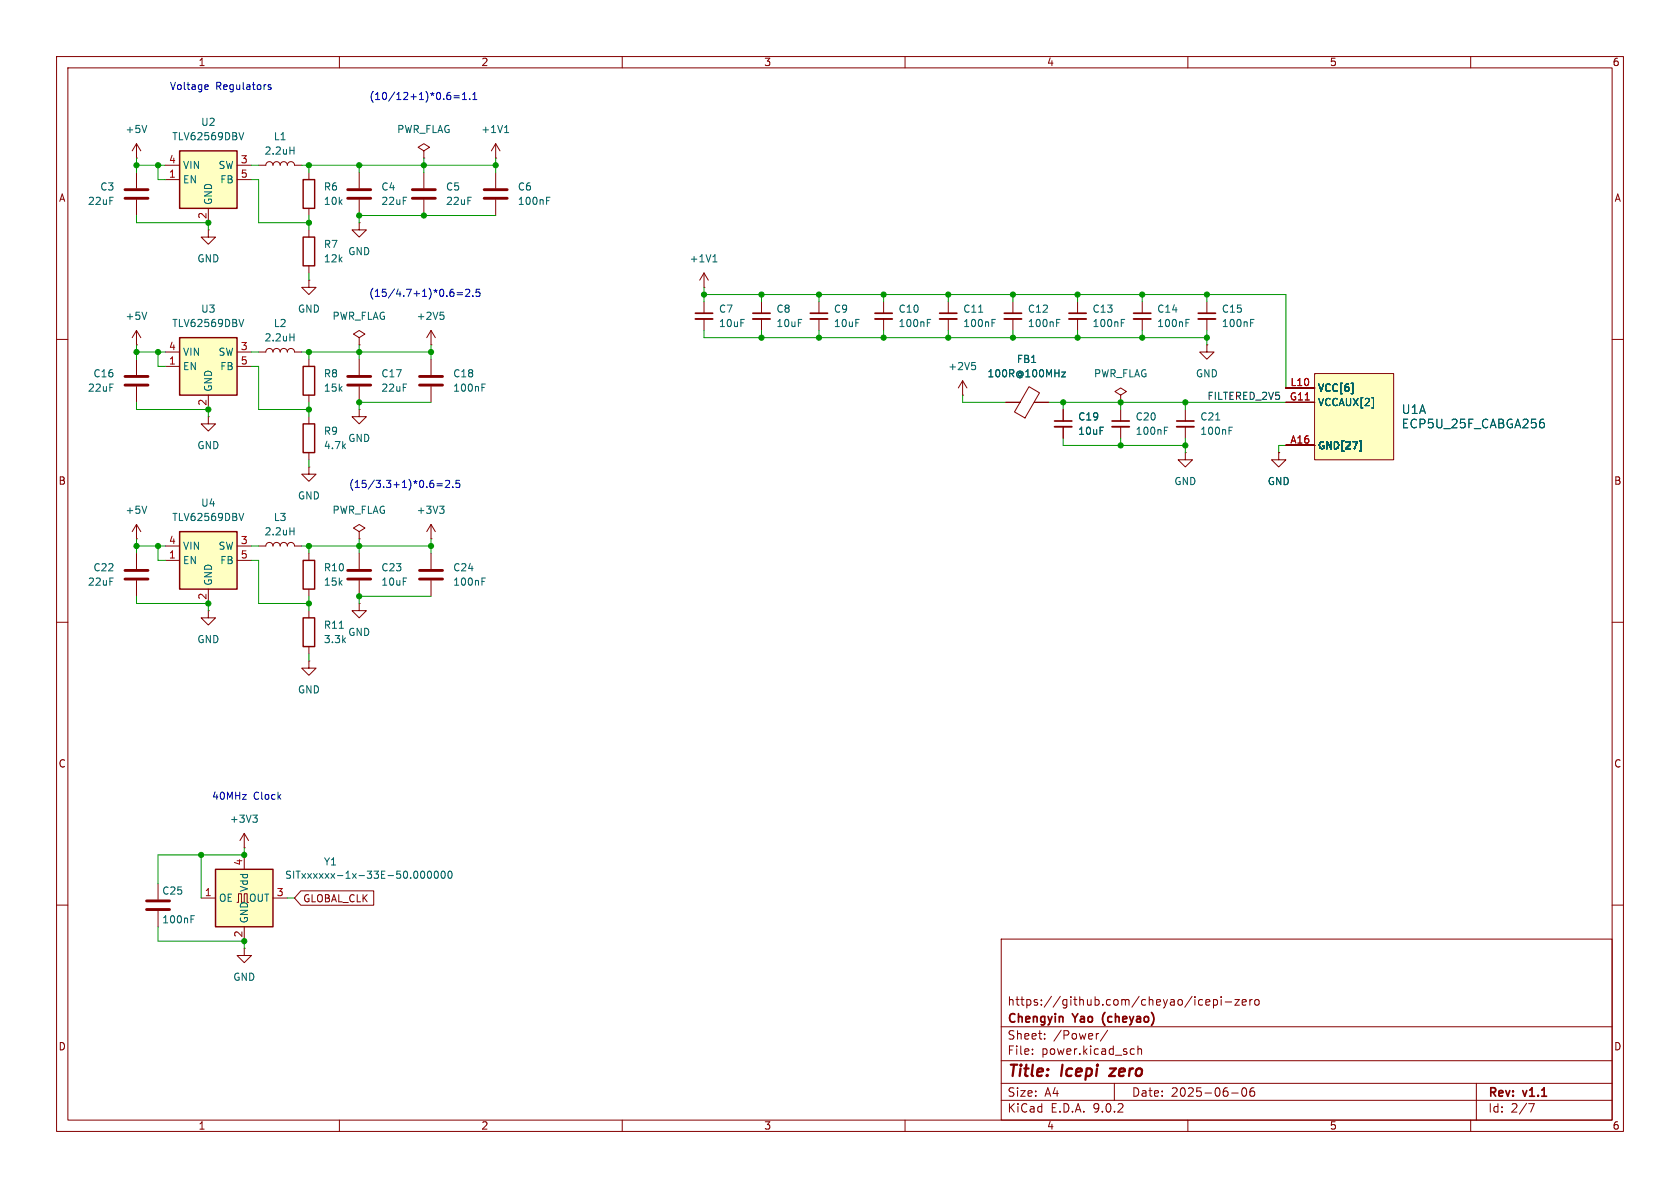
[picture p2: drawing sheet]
<svg xmlns="http://www.w3.org/2000/svg" width="297mm" height="210mm" viewBox="0 0 297 210" stroke-linecap="round" stroke-linejoin="round" font-family="sans-serif">
<g fill="none" stroke="#840000" stroke-width=".18">
<path d="M10 10h277v190h-277zM12 12h273v186h-273zM60 10v2M110 10v2M160 10v2M210 10v2M260 10v2M54.6 30.5v1.3M54.6 36.8v1.3M63.5 30.5v2.8M63.5 35.3v2.8M74.9 26.7l1-.7-1-.6-1 .6 1 .7v1.2"/>
<path d="M74.9 27.9h.1M74.9 30.5v2.8M74.9 35.3v2.8M87.6 27.9h.1M87.6 25.4l-.7 1.3M87.6 25.4l.8 1.3M87.6 25.4v2.5M36.8 40.6v1.3h1.3l-1.3 1.3-1.2-1.3h1.2M36.8 40.6h.1M54.6 49.5v1.3h1.3l-1.3 1.3-1.3-1.3h1.3M54.6 49.5h.1M54.6 40.6v1.3"/>
<path d="M54.6 47v1.3M63.5 59.7l1-.6-1-.7-1 .7 1 .6v1.3M10 60h2M36.8 73.7v1.2h1.3l-1.3 1.3-1.2-1.3h1.2M36.8 73.7h.1M45.7 62.2h1.3a.64 .64 0 0 1 .6-.6 .64 .64 0 0 1 .7 .6 .64 .64 0 0 1 .6-.6 .64 .64 0 0 1 .6 .6 .64 .64 0 0 1 .7-.6 .64 .64 0 0 1 .6 .6 .64 .64 0 0 1 .6-.6 .64 .64 0 0 1 .7 .6h1.2M54.6 63.5v1.3M54.6 69.9v1.2M63.5 61h.1M63.5 63.5v2.8M63.5 68.3v2.8M285 60h2"/>
<path d="M10 110h2M285 110h2M10 160h2M177 166h108v32h-108zM212 177.6h.6M212 176.8h.6M213.2 177.2l.7-.1-.1-.3-.4-.1-.2 .2v.7h.6M214.5 176.8l.5-.1 .2 .3v.4l-.1 .2h-.6M214.5 176.7v1.5M215.9 176.2v.1M215.9 176.7v1M216.6 177.1h1.1"/>
<path d="M218.3 176.7h.8l-.8 1h.8M219.6 177.2l.7-.1-.1-.3-.4-.1-.2 .2 .1 .7h.5M221 176.7v1M221.4 176.7l-.3 .1-.1 .2M222 176.8l.3-.1 .3 .3v.4l-.3 .3-.3-.1-.2-.2v-.4zM285 160h2M60 198v2M110 198v2M160 198v2M177 194.5h108M177 191.5h108M177 187.5h108"/>
<path d="M177 181.5h108M182.5 186.3v.1M182.5 185.5v.1M184.7 183.6v.1M184.7 182.8v.1M194.2 182.7l-.2 .1M195.8 182.1l-1.3 2M197 191.5v3M200.1 185.4l.4 .1M200.5 186.3l-.4 .1M201.2 185.5l.2-.1 .3 .1 .1 .9M201.2 184.9v1.5"/>
<path d="M210 198v2M217.7 193.2h1.2M219.7 192.4l.2-.1a.81 .81 0 0 1 .6 .6 .81 .81 0 0 1-.3 .8l-.2 .1a.81 .81 0 0 1-.3-1.4zM221.7 192.3a.59 .59 0 0 0-.7 .6v.6l.1 .2 .4 .1 .2-.1 .1-.5-.1-.3h-.5l-.2 .3M260 198v2M261 191.5v6.5M270.2 195.1h1l-.6 1.5"/>
</g>
<path d="M197.3 188.9l-1.2 1.3h1" fill="none" stroke="#840000" stroke-width=".4"/>
<path d="M53.6 31.8h2v5h-2zM53.6 41.9h2v5.1h-2zM53.6 64.8h2v5.1h-2z" fill="none" stroke="#840000" stroke-width=".25"/>
<path d="M89.2 23.4h.7M89.3 22.5l.3-.3v1.2M51.3 59.6h.7M52 59v1.3" fill="none" stroke="#006464" stroke-width=".18"/>
<path d="M61.5 33.5h4M61.5 35.1h4M72.9 33.5h4.1M72.9 35.1h4.1M61.5 66.5h4M61.5 68.1h4" fill="none" stroke="#840000" stroke-width=".51"/>
<path d="M31.7 59.7h10.2v10.2h-10.2z" fill="#ffffc2"/>
<path d="M31.7 59.7h10.2v10.2h-10.2zM53.6 109.2h2v5.1h-2z" fill="none" stroke="#840000" stroke-width=".25"/>
<g fill="none" stroke="#840000" stroke-width=".18">
<path d="M63.5 39.4v1.2h1.3l-1.3 1.3-1.3-1.3h1.3M63.5 39.4h.1M76.2 58.4v2.6M76.2 58.4l-.8 1.3M76.2 58.4l.8 1.3M29.2 62.2h2.5M29.2 64.8h2.5M36.8 69.9v2.5M41.9 62.2h2.5M41.9 64.8h2.5M76.2 61h.1M76.2 63.5v2.8"/>
<path d="M76.2 68.3v2.8M36.8 108v1.2h1.3l-1.3 1.3-1.2-1.3h1.2M36.8 108h.1M54.6 108v1.2M54.6 114.3v1.3M63.5 106.7v1.3h1.3l-1.3 1.2-1.3-1.2h1.3M63.5 106.7h.1M27.9 156.2v2.8M27.9 161v2.8M43.2 167.6v1.3h1.2l-1.2 1.3-1.3-1.3h1.3M43.2 167.6h.1"/>
</g>
<path d="M43.1 56.5l-.4 1.2M77.8 55.2h.6M78.3 55.7l.2 .2v.3l-.2 .3M85.2 68.5h.4M85.2 67.9h.6M60 111.1h.7M33.8 162.5h.4M33.8 161.9h.6" fill="none" stroke="#006464" stroke-width=".18"/>
<path d="M74.2 66.5h4M74.2 68.1h4M25.9 159.3h4.1M25.9 160.8h4.1" fill="none" stroke="#840000" stroke-width=".51"/>
<path d="M38.1 153.7h10.2v10.1h-10.2z" fill="#ffffc2"/>
<path d="M38.1 153.7h10.2v10.1h-10.2z" fill="none" stroke="#840000" stroke-width=".25"/>
<g fill="none" stroke="#840000" stroke-width=".18">
<path d="M179.1 53.3v2.1M179.1 56.4v2M213.4 53.3v2.1M213.4 56.4v2M209.5 72.4v2M209.5 75.4v2.1M213.4 61v1.2h1.2l-1.2 1.3-1.3-1.3h1.3M213.4 61h.1M76.2 97.8v2.8M209.5 80v1.3h1.3l-1.3 1.3-1.2-1.3h1.2M209.5 80h.1M226.1 80v1.3h1.2l-1.2 1.3-1.3-1.3h1.3"/>
<path d="M226.1 80h.1M54.6 116.8v1.3h1.3l-1.3 1.3-1.3-1.3h1.3M54.6 116.8h.1M76.2 102.6v2.8M35.6 158.8h2.5M41.9 159.5h.3v-1.5h.5v1.5h.5v-1.5h.5v1.5h.2M43.2 149.9h.1M43.2 147.3v2.6M43.2 151.1v2.6M43.2 147.3l-.8 1.3M43.2 147.3l.7 1.3M48.3 158.8h2.5"/>
<path d="M43.2 163.8v2.6"/>
</g>
<g fill="none" stroke="#006464" stroke-width=".18">
<path d="M186.8 57.1h.4M186.8 56.5h.6M221.1 57.1h.4M221.1 56.5h.6M214.9 74.2h.7M217.3 76.1h.4M217.3 75.5h.6M85.2 102.8h.4M85.2 102.2h.6M44.7 144.1h.8l-.4 .5M45.2 144.6l.3 .2v.3l-.3 .3M74.5 154.1l.2-.1a.68 .68 0 0 1 .4 .6 .68 .68 0 0 1-.4 .7l-.2-.2-.2-.3z"/>
<path d="M75.7 154.1l.2-.1a.68 .68 0 0 1 .4 .6 .68 .68 0 0 1-.4 .7l-.2-.2-.1-.3zM76.9 154.1l.2-.1a.68 .68 0 0 1 .4 .6 .68 .68 0 0 1-.4 .7l-.2-.2-.1-.3zM78.1 154.1l.2-.1a.68 .68 0 0 1 .4 .6 .68 .68 0 0 1-.4 .7l-.2-.2-.1-.3zM79.3 154.1l.2-.1a.68 .68 0 0 1 .4 .6 .68 .68 0 0 1-.4 .7l-.2-.2-.1-.3z"/>
</g>
<path d="M74.2 100.8h4M74.2 102.4h4" fill="none" stroke="#840000" stroke-width=".51"/>
<path d="M177.5 55.4h3.1M211.8 55.4h3.1M208 74.4h3.1" fill="none" stroke="#840000" stroke-width=".3"/>
<path d="M177.5 56.4h3.1M211.8 56.4h3.1M208 75.4h3.1" fill="none" stroke="#840000" stroke-width=".33"/>
<path d="M232.4 66h14v15.3h-14z" fill="#ffffc2"/>
<g fill="none" stroke="#840000" stroke-width=".18">
<path d="M87.6 30.5v2.8M87.6 35.3v2.8M24.1 58.4v2.6M24.1 58.4l-.7 1.3M24.1 58.4l.8 1.3M124.5 50.8h.1M124.5 48.3l-.8 1.2M124.5 48.3l.7 1.2M124.5 48.3v2.5M124.5 53.3v2.1M124.5 56.4v2M134.6 53.3v2.1"/>
<path d="M134.6 56.4v2M144.8 53.3v2.1M144.8 56.4v2M156.2 53.3v2.1M156.2 56.4v2M167.6 53.3v2.1M167.6 56.4v2M190.5 53.3v2.1M190.5 56.4v2M201.9 53.3v2.1M201.9 56.4v2M24.1 61h.1"/>
<path d="M24.1 63.5v2.8M24.1 68.3v2.8M54.6 73.7v1.2M63.5 72.4v1.3h1.3l-1.3 1.2-1.3-1.2h1.3M63.5 72.4h.1M170.2 69.9h.1M170.2 67.3l-.8 1.3M170.2 67.3l.7 1.3M170.2 67.3v2.6M177.8 71.1h2.5M181.9 68.4l1.9 1-2.6 4.5-1.9-1.1zM182.8 71.1h2.6"/>
<path d="M188 72.4v2M188 75.4v2.1M198.1 69.9l1-.7-1-.6-1 .6 1 .7v1.2M198.1 71.1h.1M198.1 72.4v2M198.1 75.4v2.1M227.3 68.6h5.1M227.3 71.1h5.1M227.3 78.7h5.1M232.4 66h14v15.3h-14zM54.6 80v1.3"/>
</g>
<g fill="none" stroke="#006464" stroke-width=".18">
<path d="M96.6 35.5h.5M96.6 34.9h.6M25.9 55.2l-.4 1.3M126 46.3h.8M126.2 45.3l.2-.3v1.3M163.9 57.1h.5M163.9 56.5h.6M173 55.2h.7M175.4 57.1h.4M175.4 56.5h.6M198.2 57.1h.5M198.2 56.5h.6"/>
<path d="M209.7 57.1h.4M209.7 56.5h.6M171.8 64.1h.6M172.2 64.6l.3 .2v.3l-.3 .2M187.7 65.8h.7l-.7 .8h.7M205.9 76.1h.4M205.9 75.5h.6M238.9 67.8h.3v1.8h-.3M240.3 77.9h.3v1.8h-.3M242.5 70.3h.3v1.8h-.3M272.3 74.8l.4-.1 .3 .3-.1 .6h-.6M272.9 74.1l-.5 .1"/>
</g>
<path d="M122.9 55.4h3.1M133.1 55.4h3M143.3 55.4h3M154.7 55.4h3M166.1 55.4h3.1M189 55.4h3M200.4 55.4h3.1M186.4 74.4h3.1M196.6 74.4h3" fill="none" stroke="#840000" stroke-width=".3"/>
<path d="M122.9 56.4h3.1M133.1 56.4h3M143.3 56.4h3M154.7 56.4h3M166.1 56.4h3.1M189 56.4h3M200.4 56.4h3.1M186.4 75.4h3.1M196.6 75.4h3" fill="none" stroke="#840000" stroke-width=".33"/>
<path d="M85.6 33.5h4.1M85.6 35.1h4.1M22.1 66.5h4.1M22.1 68.1h4.1" fill="none" stroke="#840000" stroke-width=".51"/>
<path d="M53.6 74.9h2v5.1h-2z" fill="none" stroke="#840000" stroke-width=".25"/>
<path d="M31.7 26.7h10.2v10.1h-10.2z" fill="#ffffc2"/>
<path d="M31.7 26.7h10.2v10.1h-10.2z" fill="none" stroke="#840000" stroke-width=".25"/>
<g fill="none" stroke="#840000" stroke-width=".18">
<path d="M24.1 27.9h.1M24.1 25.4l-.7 1.3M24.1 25.4l.8 1.3M24.1 25.4v2.5M24.1 30.5v2.8M24.1 35.3v2.8M29.2 29.2h2.5M29.2 31.8h2.5M36.8 36.8v2.6M41.9 29.2h2.5M41.9 31.8h2.5M45.7 96.5h1.3a.64 .64 0 0 1 .6-.6 .64 .64 0 0 1 .7 .6 .64 .64 0 0 1 .6-.6 .64 .64 0 0 1 .6 .6 .64 .64 0 0 1 .7-.6 .64 .64 0 0 1 .6 .6 .64 .64 0 0 1 .6-.6 .64 .64 0 0 1 .7 .6h1.2"/>
<path d="M54.6 82.6v1.2h1.3l-1.3 1.3-1.3-1.3h1.3M54.6 82.6h.1M63.5 94l1-.7-1-.6-1 .6 1 .7v1.3M63.5 95.3h.1"/>
</g>
<path d="M25.9 22.2l-.4 1.2M43.1 23.4l-.4 1.3M51.3 93.9h.7M52 93.3v1.3" fill="none" stroke="#006464" stroke-width=".18"/>
<path d="M22.1 33.5h4.1M22.1 35.1h4.1" fill="none" stroke="#840000" stroke-width=".51"/>
<path d="M31.7 94h10.2v10.1h-10.2z" fill="#ffffc2"/>
<path d="M31.7 94h10.2v10.1h-10.2zM53.6 99.1h2v5h-2z" fill="none" stroke="#840000" stroke-width=".25"/>
<g fill="none" stroke="#840000" stroke-width=".18">
<path d="M45.7 29.2h1.3a.64 .64 0 0 1 .6-.6 .64 .64 0 0 1 .7 .6 .64 .64 0 0 1 .6-.6 .64 .64 0 0 1 .6 .6 .64 .64 0 0 1 .7-.6 .64 .64 0 0 1 .6 .6 .64 .64 0 0 1 .6-.6 .64 .64 0 0 1 .7 .6h1.2M177.8 71.1h2.5M182.9 71.1h2.5M188 72.4v2M188 75.4v2.1M227.3 71.1h5.1M227.3 68.6h5.1M227.3 78.7h5.1M24.1 95.3h.1M24.1 92.7l-.7 1.3M24.1 92.7l.8 1.3M24.1 92.7v2.6"/>
<path d="M24.1 97.8v2.8M29.2 96.5h2.5M29.2 99.1h2.5M41.9 96.5h2.5M41.9 99.1h2.5M54.6 97.8v1.3M63.5 97.8v2.8M76.2 95.3h.1M76.2 92.7l-.8 1.3M76.2 92.7l.8 1.3M76.2 92.7v2.6M226.1 80h.1"/>
<path d="M24.1 102.6v2.8M36.8 104.1v2.6M54.6 104.1v1.3M63.5 102.6v2.8M53.2 157.5h12.9v2.5h-12.9l-1.1-1.2z"/>
</g>
<path d="M51.3 26.6h.7M52 26v1.2M187.7 65.8h.7l-.7 .8h.7M238.9 67.8h.3v1.8h-.3M240.3 77.9h.3v1.8h-.3M242.5 70.3h.3v1.8h-.3M272.3 74.8l.4-.1 .3 .3-.1 .6h-.6M272.9 74.1l-.5 .1M25.9 89.5l-.4 1.2M43.1 90.7l-.4 1.3M77.7 89.5h.8l-.4 .5M78.3 90l.2 .2v.3l-.2 .2" fill="none" stroke="#006464" stroke-width=".18"/>
<path d="M22.1 100.8h4.1M22.1 102.4h4.1M61.5 100.8h4M61.5 102.4h4" fill="none" stroke="#840000" stroke-width=".51"/>
<g fill="none" stroke="#009600" stroke-width=".18">
<path d="M24.1 29.2h5.1M24.1 38.1v1.3h12.7v1.2M24.1 27.9v2.6M27.9 29.2v2.6h1.3M44.4 31.8h1.3v7.6h8.9M44.4 29.2h1.3M53.3 29.2h34.3M54.6 29.2v1.3M54.6 38.1v2.5M63.5 29.2v1.3M74.9 27.9v2.6M87.6 38.1h-24.1v1.3"/>
<path d="M87.6 27.9v2.6M54.6 48.3v1.2M124.5 50.8v2.5M124.5 58.4v1.3h88.9M124.5 52.1h102.8v16.5M134.6 52.1v1.2M134.6 58.4v1.3M144.8 52.1v1.2M144.8 58.4v1.3M156.2 52.1v1.2M156.2 58.4v1.3M167.6 52.1v1.2"/>
<path d="M167.6 58.4v1.3M179.1 52.1v1.2M179.1 58.4v1.3M190.5 52.1v1.2M190.5 58.4v1.3M201.9 52.1v1.2M201.9 58.4v1.3M213.4 52.1v1.2M213.4 58.4v2.6M24.1 61v2.5M24.1 71.1v1.3h12.7v1.3M24.1 62.2h5.1"/>
<path d="M27.9 62.2v2.6h1.3M44.4 64.8h1.3v7.6h8.9M44.4 62.2h1.3M53.3 62.2h22.9M54.6 62.2v1.3M54.6 71.1v2.6M63.5 61v2.5M76.2 71.1h-12.7v1.3M76.2 61v2.5M170.2 69.9v1.2h7.6M185.4 71.1h41.9M188 77.5v1.2h21.5"/>
<path d="M188 71.1v1.3M198.1 71.1v1.3M198.1 77.5v1.2M209.5 71.1v1.3M209.5 77.5v2.5M227.3 78.7h-1.2v1.3M24.1 95.3v2.5M24.1 96.5h5.1M27.9 96.5v2.6h1.3M44.4 99.1h1.3v7.6h8.9M44.4 96.5h1.3M53.3 96.5h22.9"/>
<path d="M54.6 81.3v1.3M54.6 96.5v1.3M63.5 95.3v2.5M76.2 95.3v2.5M24.1 105.4v1.3h12.7v1.3M54.6 105.4v2.6M54.6 115.6v1.2M76.2 105.4h-12.7v1.3M35.6 151.1v7.7M43.2 149.9v1.2h-15.3v5.1M50.8 158.8h1.3M27.9 163.8v2.6h15.3v1.2"/>
</g>
<g fill="none" stroke="#0000c2" stroke-width=".18">
<path d="M36.4 15h.4v.3l-.6 .1M36.8 15.8h-.4M47.9 15h-.3l-.2 .2 .1 .1 .4 .2v.3h-.5M80.3 16.9h.9M80.3 17.3h.9M81.8 17.6h.7M81.8 16.7l.3-.4v1.3M83 17.5v.1M83.6 17.6h.7M83.6 16.7l.3-.4v1.3M80.8 51.7h1M80.8 52.1h1"/>
<path d="M82.3 51.3l.5-.2 .2 .4-.7 .9h.7M83.6 52.3v.1M84.8 51.1h-.6l-.1 .6 .2-.1 .4 .1 .2 .2-.1 .4-.2 .1-.5-.1M77.3 85.5h.9M77.3 85.9h.9M78.8 85l.4-.1 .3 .4-.8 .9h.8M80 86.1v.1M81.2 84.9h-.6v.6l.2-.1 .4 .1 .1 .1-.1 .5-.1 .1-.5-.1"/>
</g>
<g fill="#009600" stroke="#009600" stroke-width=".18">
<circle cx="54.6" cy="29.2" r=".46"/>
<circle cx="36.8" cy="39.4" r=".46"/>
<circle cx="27.9" cy="29.2" r=".46"/>
<circle cx="24.1" cy="29.2" r=".46"/>
<circle cx="54.6" cy="96.5" r=".46"/>
<circle cx="54.6" cy="106.7" r=".46"/>
<circle cx="63.5" cy="105.4" r=".46"/>
<circle cx="76.2" cy="96.5" r=".46"/>
<circle cx="27.9" cy="96.5" r=".46"/>
<circle cx="24.1" cy="96.5" r=".46"/>
<circle cx="63.5" cy="96.5" r=".46"/>
<circle cx="43.2" cy="151.1" r=".46"/>
<circle cx="43.2" cy="166.4" r=".46"/>
<circle cx="35.6" cy="151.1" r=".46"/>
<circle cx="36.8" cy="106.7" r=".46"/>
<circle cx="76.2" cy="62.2" r=".46"/>
<circle cx="63.5" cy="38.1" r=".46"/>
<circle cx="63.5" cy="29.2" r=".46"/>
<circle cx="74.9" cy="29.2" r=".46"/>
<circle cx="24.1" cy="62.2" r=".46"/>
<circle cx="27.9" cy="62.2" r=".46"/>
<circle cx="36.8" cy="72.4" r=".46"/>
<circle cx="54.6" cy="39.4" r=".46"/>
<circle cx="63.5" cy="71.1" r=".46"/>
<circle cx="63.5" cy="62.2" r=".46"/>
<circle cx="54.6" cy="72.4" r=".46"/>
<circle cx="54.6" cy="62.2" r=".46"/>
<circle cx="74.9" cy="38.1" r=".46"/>
<circle cx="87.6" cy="29.2" r=".46"/>
<circle cx="134.6" cy="59.7" r=".46"/>
<circle cx="134.6" cy="52.1" r=".46"/>
<circle cx="144.8" cy="52.1" r=".46"/>
<circle cx="144.8" cy="59.7" r=".46"/>
<circle cx="156.2" cy="52.1" r=".46"/>
<circle cx="156.2" cy="59.7" r=".46"/>
<circle cx="124.5" cy="52.1" r=".46"/>
<circle cx="167.6" cy="52.1" r=".46"/>
<circle cx="167.6" cy="59.7" r=".46"/>
<circle cx="190.5" cy="52.1" r=".46"/>
<circle cx="179.1" cy="52.1" r=".46"/>
<circle cx="188" cy="71.1" r=".46"/>
<circle cx="179.1" cy="59.7" r=".46"/>
<circle cx="198.1" cy="78.7" r=".46"/>
<circle cx="198.1" cy="71.1" r=".46"/>
<circle cx="190.5" cy="59.7" r=".46"/>
<circle cx="213.4" cy="52.1" r=".46"/>
<circle cx="201.9" cy="52.1" r=".46"/>
<circle cx="201.9" cy="59.7" r=".46"/>
<circle cx="213.4" cy="59.7" r=".46"/>
<circle cx="209.5" cy="71.1" r=".46"/>
<circle cx="209.5" cy="78.7" r=".46"/>
</g>
<g font-size="2.8" fill="#840000">
<text x="178" y="190.9">Title:</text>
<text x="187.7" y="190.9">Icepi</text>
<text x="197.1" y="190.9">zero</text>
</g>
<g font-size="2.1" fill="#006464">
<text x="247.7" y="73.4">U1A</text>
<text x="247.7" y="75.9">ECP5U_25F_CABGA256</text>
</g>
<g font-size="2.1" fill="#840000">
<text x="178" y="178">https://github.com/cheyao/icepi-zero</text>
<text x="178" y="184">Sheet:</text>
<text x="178" y="181.2">Chengyin</text>
<text x="186.2" y="184">/Power/</text>
<text x="189.8" y="181.2">Yao</text>
<text x="195.6" y="181.2">(cheyao)</text>
<text x="178" y="186.7">File:</text>
<text x="184.1" y="186.7">power.kicad_sch</text>
<text x="178" y="196.9">KiCad</text>
<text x="178" y="194.1">Size:</text>
<text x="184.7" y="194.1">A4</text>
<text x="185.7" y="196.9">E.D.A.</text>
<text x="193.3" y="196.9">9.0.2</text>
<text x="200" y="194.1">Date:</text>
<text x="207" y="194.1">2025-06-06</text>
<text x="263" y="194.3">Rev:</text>
<text x="263" y="196.9">Id:</text>
<text x="267.1" y="196.9">2/7</text>
<text x="269.4" y="194.3">v1.1</text>
</g>
<g font-size="1.8" fill="#840000">
<text x="35" y="11.9">1</text>
<text x="85" y="11.9">2</text>
<text x="135" y="11.9">3</text>
<text x="185" y="11.9">4</text>
<text x="235" y="11.9">5</text>
<text x="285" y="11.9">6</text>
<text x="10.3" y="35.9">A</text>
<text x="285.3" y="35.9">A</text>
<text x="10.3" y="85.9">B</text>
<text x="285.3" y="85.9">B</text>
<text x="10.3" y="135.9">C</text>
<text x="285.3" y="135.9">C</text>
<text x="53.5" y="159.7">GLOBAL_CLK</text>
<text x="10.3" y="185.9">D</text>
<text x="285.3" y="185.9">D</text>
<text x="35" y="199.9">1</text>
<text x="85" y="199.9">2</text>
<text x="135" y="199.9">3</text>
<text x="185" y="199.9">4</text>
<text x="235" y="199.9">5</text>
<text x="285" y="199.9">6</text>
</g>
<g font-size="1.8" fill="#0000c2">
<text x="29.9" y="16.1">Voltage</text>
<text x="38.1" y="16.1">Regulators</text>
<text x="65.2" y="17.9">(10/12+1)*0.6=1.1</text>
<text x="65.2" y="52.7">(15/4.7+1)*0.6=2.5</text>
<text x="61.6" y="86.5">(15/3.3+1)*0.6=2.5</text>
<text x="37.4" y="141.6">40MHz</text>
<text x="44.8" y="141.6">Clock</text>
</g>
<g font-size="1.8" fill="#006464">
<text x="22.1" y="23.7">+5V</text>
<text x="35.5" y="22.5">U2</text>
<text x="70.1" y="23.7">PWR_FLAG</text>
<text x="85" y="23.7">+1V1</text>
<text x="30.3" y="25">TLV62569DBV</text>
<text x="46.7" y="27.5">2.2uH</text>
<text x="48.3" y="25">L1</text>
<text x="17.6" y="33.9">C3</text>
<text x="32.3" y="30.1">VIN</text>
<text x="32.3" y="32.6">EN</text>
<text x="38.5" y="30.1">SW</text>
<text x="38.8" y="32.6">FB</text>
<text x="57.2" y="33.9">R6</text>
<text x="67.3" y="33.9">C4</text>
<text x="78.7" y="33.9">C5</text>
<text x="91.4" y="33.9">C6</text>
<text x="15.5" y="36.4">22uF</text>
<text x="37.7" y="36.3" transform="rotate(-90 37.7 36.3)">GND</text>
<text x="57.2" y="36.4">10k</text>
<text x="67.3" y="36.4">22uF</text>
<text x="78.7" y="36.4">22uF</text>
<text x="91.4" y="36.4">100nF</text>
<text x="34.8" y="46.6">GND</text>
<text x="57.2" y="44">R7</text>
<text x="57.2" y="46.6">12k</text>
<text x="61.5" y="45.3">GND</text>
<text x="121.8" y="46.6">+1V1</text>
<text x="22.1" y="56.7">+5V</text>
<text x="30.3" y="58">TLV62569DBV</text>
<text x="35.5" y="55.5">U3</text>
<text x="48.3" y="58">L2</text>
<text x="52.6" y="55.5">GND</text>
<text x="58.7" y="56.7">PWR_FLAG</text>
<text x="73.6" y="56.7">+2V5</text>
<text x="127" y="55.5">C7</text>
<text x="127" y="58">10uF</text>
<text x="137.2" y="55.5">C8</text>
<text x="137.2" y="58">10uF</text>
<text x="147.3" y="55.5">C9</text>
<text x="147.3" y="58">10uF</text>
<text x="158.8" y="58">100nF</text>
<text x="158.8" y="55.5">C10</text>
<text x="170.2" y="58">100nF</text>
<text x="170.2" y="55.5">C11</text>
<text x="181.6" y="58">100nF</text>
<text x="181.6" y="55.5">C12</text>
<text x="193" y="58">100nF</text>
<text x="193" y="55.5">C13</text>
<text x="204.5" y="58">100nF</text>
<text x="204.5" y="55.5">C14</text>
<text x="215.9" y="58">100nF</text>
<text x="215.9" y="55.5">C15</text>
<text x="32.3" y="63.1">VIN</text>
<text x="32.3" y="65.6">EN</text>
<text x="38.5" y="63.1">SW</text>
<text x="38.8" y="65.6">FB</text>
<text x="46.7" y="60.6">2.2uH</text>
<text x="167.5" y="65.6">+2V5</text>
<text x="179.7" y="64.4">FB1</text>
<text x="15.5" y="69.4">22uF</text>
<text x="16.4" y="66.9">C16</text>
<text x="37.7" y="69.3" transform="rotate(-90 37.7 69.3)">GND</text>
<text x="57.2" y="66.9">R8</text>
<text x="57.2" y="69.4">15k</text>
<text x="67.3" y="66.9">C17</text>
<text x="67.3" y="69.4">22uF</text>
<text x="80" y="69.4">100nF</text>
<text x="80" y="66.9">C18</text>
<text x="174.5" y="66.9">100R@100MHz</text>
<text x="193.3" y="66.9">PWR_FLAG</text>
<text x="211.3" y="66.9">GND</text>
<text x="232.9" y="69.4">VCC[6]</text>
<text x="232.9" y="72">VCCAUX[2]</text>
<text x="57.2" y="77.1">R9</text>
<text x="190.5" y="74.5">C19</text>
<text x="190.5" y="77.1">10uF</text>
<text x="200.7" y="77.1">100nF</text>
<text x="200.7" y="74.5">C20</text>
<text x="212.1" y="77.1">100nF</text>
<text x="212.1" y="74.5">C21</text>
<text x="34.8" y="79.6">GND</text>
<text x="57.2" y="79.6">4.7k</text>
<text x="61.5" y="78.3">GND</text>
<text x="232.9" y="79.6">GND[27]</text>
<text x="35.5" y="89.8">U4</text>
<text x="52.6" y="88.5">GND</text>
<text x="207.5" y="86">GND</text>
<text x="224" y="86">GND</text>
<text x="22.1" y="91">+5V</text>
<text x="30.3" y="92.3">TLV62569DBV</text>
<text x="46.7" y="94.8">2.2uH</text>
<text x="48.3" y="92.3">L3</text>
<text x="58.7" y="91">PWR_FLAG</text>
<text x="73.6" y="91">+3V3</text>
<text x="16.4" y="101.2">C22</text>
<text x="32.3" y="97.4">VIN</text>
<text x="32.3" y="99.9">EN</text>
<text x="38.5" y="97.4">SW</text>
<text x="38.8" y="99.9">FB</text>
<text x="57.2" y="101.2">R10</text>
<text x="67.3" y="101.2">C23</text>
<text x="80" y="101.2">C24</text>
<text x="15.5" y="103.7">22uF</text>
<text x="37.7" y="103.6" transform="rotate(-90 37.7 103.6)">GND</text>
<text x="57.2" y="103.7">15k</text>
<text x="67.3" y="103.7">10uF</text>
<text x="80" y="103.7">100nF</text>
<text x="34.8" y="113.9">GND</text>
<text x="57.2" y="113.9">3.3k</text>
<text x="57.2" y="111.4">R11</text>
<text x="61.5" y="112.6">GND</text>
<text x="52.6" y="122.8">GND</text>
<text x="40.5" y="145.6">+3V3</text>
<text x="50.3" y="155.5">SITxxxxxx-1x-33E-50.000000</text>
<text x="57.2" y="153.2">Y1</text>
<text x="28.6" y="158.3">C25</text>
<text x="38.6" y="159.6">OE</text>
<text x="43.9" y="159.6">OUT</text>
<text x="44" y="157.8" transform="rotate(-90 44 157.8)">Vdd</text>
<text x="28.6" y="163.4">100nF</text>
<text x="44" y="163.3" transform="rotate(-90 44 163.3)">GND</text>
<text x="41.1" y="173.6">GND</text>
</g>
<g font-size="1.8" fill="#a90000">
<text x="29.8" y="29">4</text>
<text x="42.5" y="29">3</text>
<text x="29.8" y="31.5">1</text>
<text x="42.5" y="31.5">5</text>
<text x="36.6" y="38.8" transform="rotate(-90 36.6 38.8)">2</text>
<text x="29.8" y="62">4</text>
<text x="29.8" y="64.5">1</text>
<text x="42.5" y="62">3</text>
<text x="42.5" y="64.5">5</text>
<text x="36.6" y="71.8" transform="rotate(-90 36.6 71.8)">2</text>
<text x="227.9" y="70.9">G11</text>
<text x="228" y="68.3">L10</text>
<text x="228" y="78.5">A16</text>
<text x="29.8" y="96.3">4</text>
<text x="29.8" y="98.8">1</text>
<text x="42.5" y="96.3">3</text>
<text x="42.5" y="98.8">5</text>
<text x="36.6" y="106.1" transform="rotate(-90 36.6 106.1)">2</text>
<text x="42.9" y="153.1" transform="rotate(-90 42.9 153.1)">4</text>
<text x="36.1" y="158.5">1</text>
<text x="48.8" y="158.5">3</text>
<text x="42.9" y="165.8" transform="rotate(-90 42.9 165.8)">2</text>
</g>
<text font-size="1.8" fill="#0f0f0f" x="213.4" y="70.8">FILTERED_2V5</text>
</svg>
